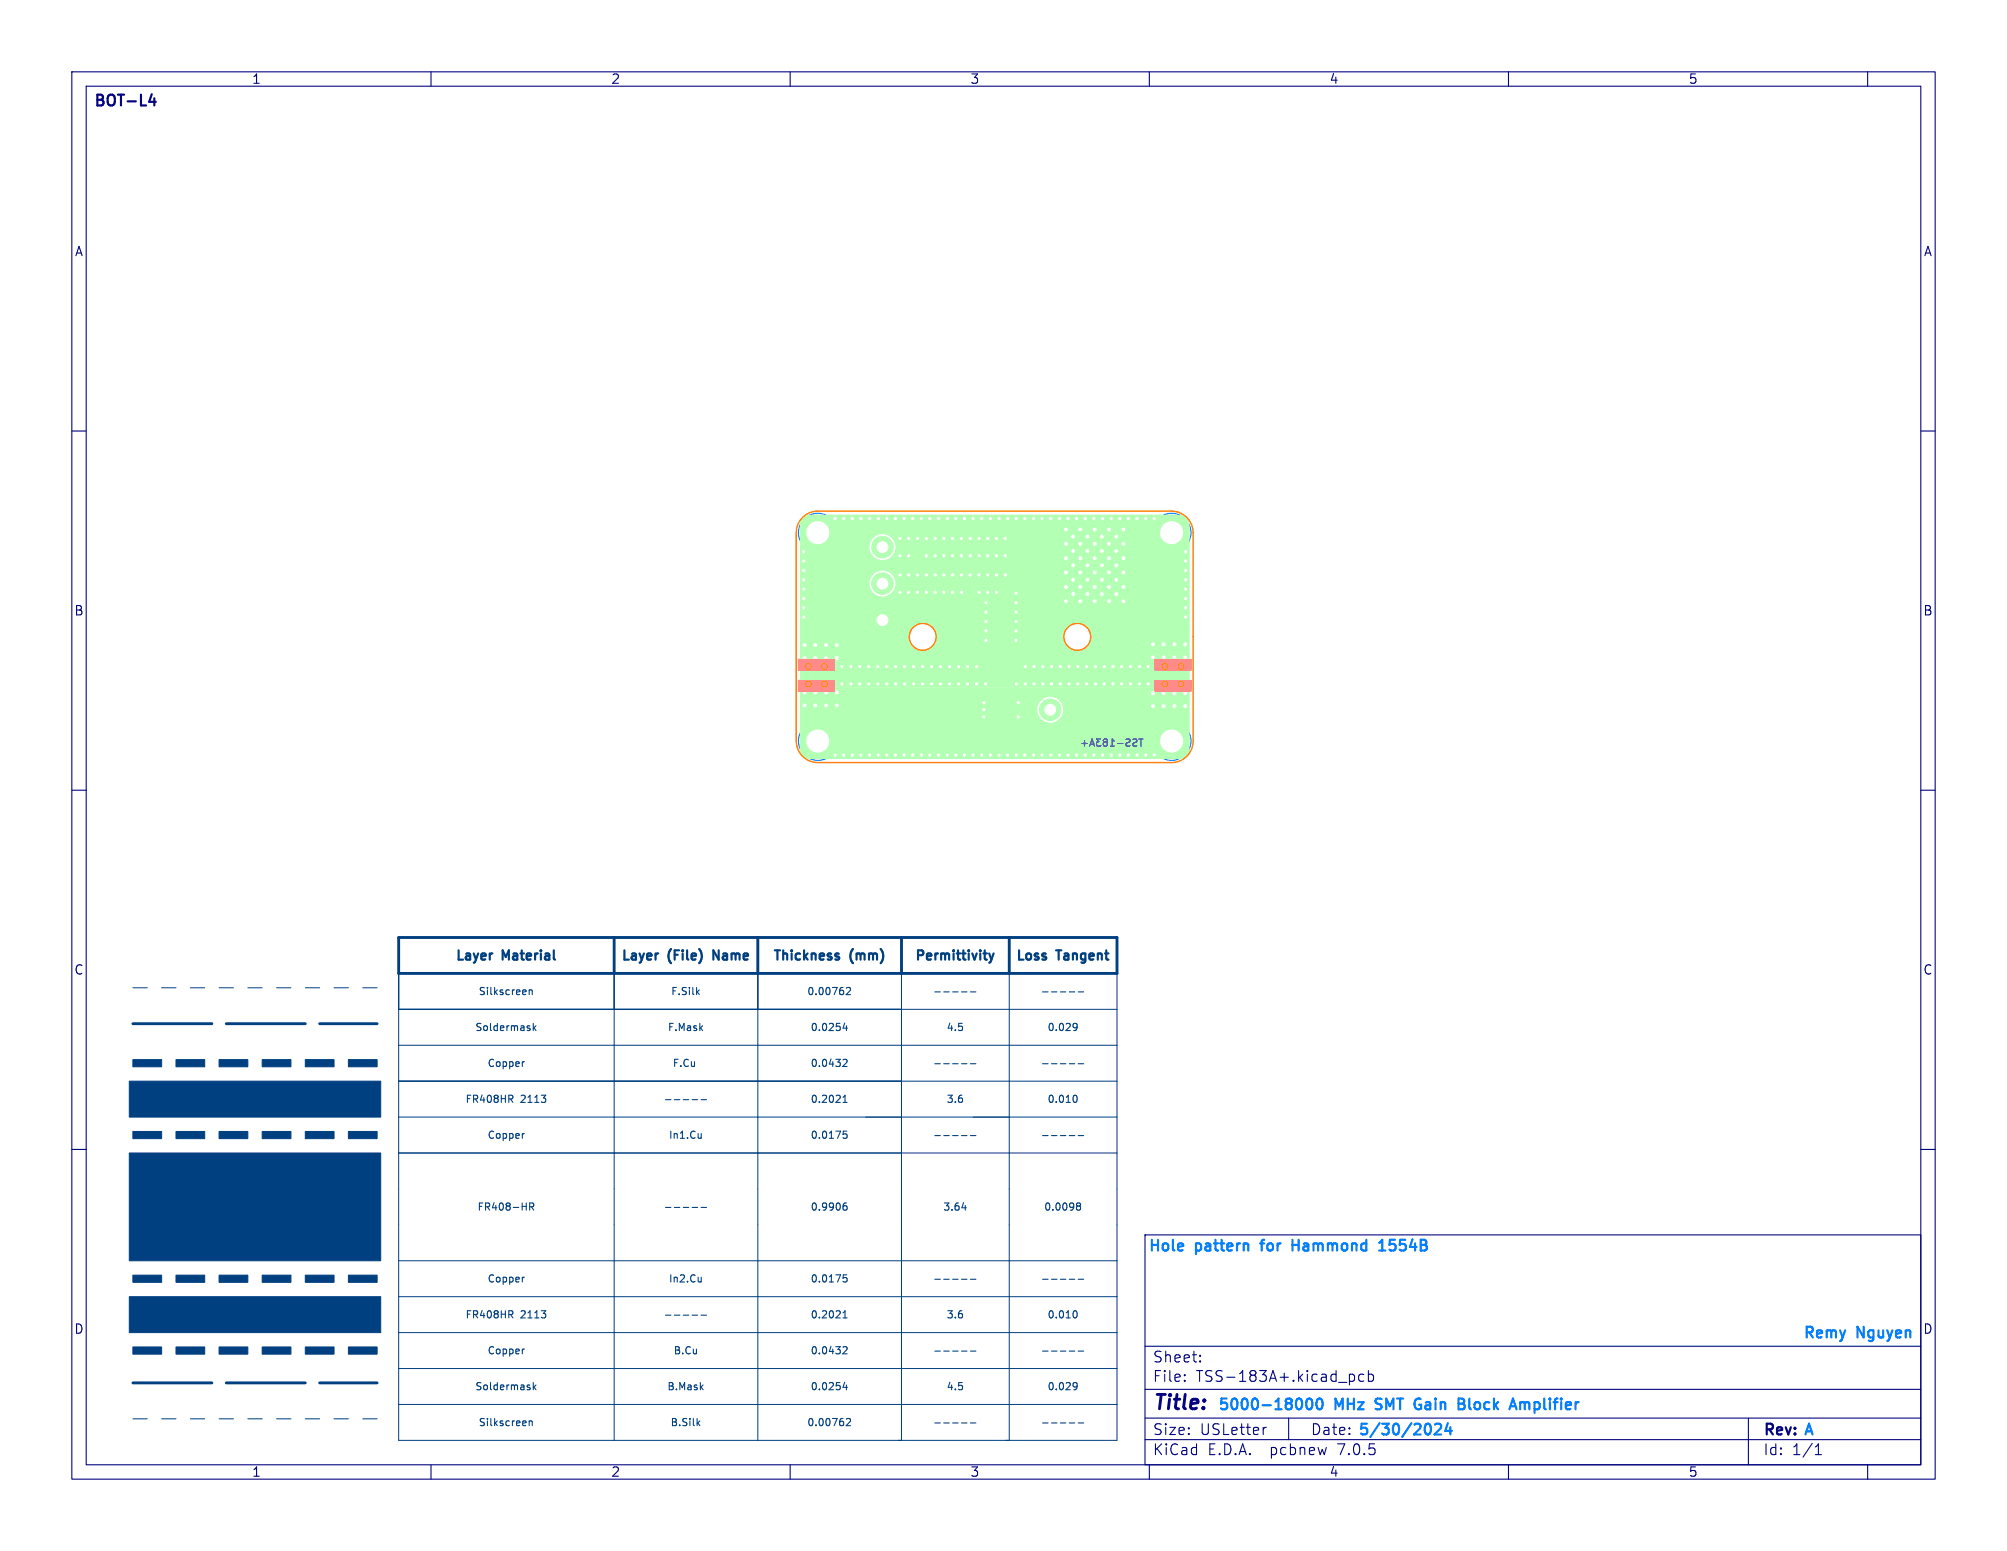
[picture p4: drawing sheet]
<svg xmlns="http://www.w3.org/2000/svg" width="279mm" height="216mm" viewBox="0 0 279 216" stroke-linecap="round" stroke-linejoin="round" font-family="sans-serif">
<g fill="none" stroke="#0080ff" stroke-width=".3">
<path d="M179.9 172.6v1.5M179.9 173.3h.9M192 174.1h.9M192 173l.4-.4v1.5M182.1 194.7a.36 .36 0 0 1 .5 .3 .77 .77 0 0 1-.4 1.2 1 1 0 0 1-.1-1.5zM183.5 194.7a.36 .36 0 0 1 .6 .3 .77 .77 0 0 1-.5 1.2 1 1 0 0 1-.1-1.5zM197 195.8l.2 .3M197.2 194.7l-.2 .3M198.8 198.2a.94 .94 0 0 1 0 1.5M199.8 198.3l.2-.1h.5a.41 .41 0 0 1 .1 .6l-.9 .9h.9M201.6 198.1l-.4 1.1h.9M201.9 198.7v1"/>
<path d="M203.1 195.4h.5M203.6 195.4l.2 .1M203.8 194.8l-.2-.1h-.5v1.5l.7-.1M203.8 195.2l-.2 .2M210.3 195.7h.7M210.6 194.7l.5 1.5"/>
</g>
<g fill="none" stroke="#0080ff" stroke-width=".15">
<circle cx="113.8" cy="74.1" r="2.7"/>
<circle cx="163.1" cy="74.1" r="2.7"/>
<circle cx="113.8" cy="103.1" r="2.7"/>
<circle cx="163.1" cy="103.1" r="2.7"/>
</g>
<g fill="#b3ffb3" stroke="#b3ffb3" stroke-width=".14">
<path d="M160.7 94.7h5.1v1.5h-5.1z"/>
<path d="M160.7 91.8h5.1v1.5h-5.1z"/>
<path d="M111.1 94.7h5.1v1.5h-5.1z"/>
<path d="M111.1 91.8h5.1v1.5h-5.1z"/>
<circle cx="122.8" cy="86.3" r="1.5"/>
<circle cx="122.8" cy="81.2" r="1.5"/>
<circle cx="122.8" cy="76.2" r="1.5"/>
<circle cx="146.2" cy="98.8" r="1.5"/>
<circle cx="141.8" cy="99.8" r=".3"/>
<circle cx="141.8" cy="97.8" r=".3"/>
<circle cx="137" cy="98.8" r=".3"/>
<circle cx="137" cy="97.8" r=".3"/>
<circle cx="137" cy="99.8" r=".3"/>
<circle cx="137.3" cy="83.9" r=".3"/>
<circle cx="137.3" cy="85.2" r=".3"/>
<circle cx="137.3" cy="86.5" r=".3"/>
<circle cx="137.3" cy="87.8" r=".3"/>
<circle cx="137.3" cy="89.1" r=".3"/>
<circle cx="141.5" cy="89.1" r=".3"/>
<circle cx="141.5" cy="87.8" r=".3"/>
<circle cx="141.5" cy="86.5" r=".3"/>
<circle cx="141.5" cy="85.2" r=".3"/>
<circle cx="141.5" cy="83.9" r=".3"/>
<circle cx="141.5" cy="82.6" r=".3"/>
<circle cx="137.9" cy="105.1" r=".3"/>
<circle cx="130.7" cy="105.1" r=".3"/>
<circle cx="160.5" cy="89.7" r=".4"/>
<circle cx="163.5" cy="89.7" r=".4"/>
<circle cx="128.4" cy="95.2" r=".3"/>
<circle cx="134.3" cy="72.2" r=".3"/>
<circle cx="131.4" cy="75" r=".3"/>
<circle cx="151.3" cy="92.8" r=".3"/>
<circle cx="124.7" cy="72.2" r=".3"/>
<circle cx="148.4" cy="77.7" r=".4"/>
<circle cx="150.4" cy="75.7" r=".4"/>
<circle cx="123.5" cy="72.2" r=".3"/>
<circle cx="154.7" cy="105.1" r=".3"/>
<circle cx="113.5" cy="89.8" r=".4"/>
<circle cx="126.5" cy="75" r=".3"/>
<circle cx="152.4" cy="77.7" r=".4"/>
<circle cx="115" cy="98.2" r=".4"/>
<circle cx="136.3" cy="80" r=".3"/>
<circle cx="154.4" cy="79.7" r=".4"/>
<circle cx="117.5" cy="72.2" r=".3"/>
<circle cx="143.9" cy="105.1" r=".3"/>
<circle cx="165" cy="85.9" r=".3"/>
<circle cx="158.6" cy="92.8" r=".3"/>
<circle cx="122.3" cy="72.2" r=".3"/>
<circle cx="136.3" cy="77.4" r=".3"/>
<circle cx="127.1" cy="105.1" r=".3"/>
<circle cx="138.7" cy="82.4" r=".3"/>
<circle cx="131.9" cy="105.1" r=".3"/>
<circle cx="116.5" cy="98.2" r=".4"/>
<circle cx="119.7" cy="92.8" r=".3"/>
<circle cx="162" cy="98.3" r=".4"/>
<circle cx="141.5" cy="95.2" r=".3"/>
<circle cx="148.4" cy="75.7" r=".4"/>
<circle cx="143.9" cy="72.2" r=".3"/>
<circle cx="133.4" cy="92.8" r=".3"/>
<circle cx="149.9" cy="72.2" r=".3"/>
<circle cx="115" cy="91.6" r=".4"/>
<circle cx="151.4" cy="82.7" r=".4"/>
<circle cx="117.2" cy="95.2" r=".3"/>
<circle cx="162" cy="89.7" r=".4"/>
<circle cx="112" cy="89.8" r=".4"/>
<circle cx="116.2" cy="72.2" r=".3"/>
<circle cx="124.7" cy="95.2" r=".3"/>
<circle cx="152.4" cy="73.7" r=".4"/>
<circle cx="148.7" cy="72.2" r=".3"/>
<circle cx="129" cy="75" r=".3"/>
<circle cx="138.7" cy="75" r=".3"/>
<circle cx="154.9" cy="95.2" r=".3"/>
<circle cx="129.5" cy="105.1" r=".3"/>
<circle cx="122.3" cy="105.1" r=".3"/>
<circle cx="137.2" cy="95.2" r=".3"/>
<circle cx="150.1" cy="92.8" r=".3"/>
<circle cx="147.6" cy="95.2" r=".3"/>
<circle cx="156.4" cy="73.7" r=".4"/>
<circle cx="132.2" cy="92.8" r=".3"/>
<circle cx="150.4" cy="81.7" r=".4"/>
<circle cx="126.5" cy="80" r=".3"/>
<circle cx="125.9" cy="72.2" r=".3"/>
<circle cx="152.3" cy="72.2" r=".3"/>
<circle cx="131.4" cy="82.4" r=".3"/>
<circle cx="157.1" cy="72.2" r=".3"/>
<circle cx="127.7" cy="75" r=".3"/>
<circle cx="115" cy="96.4" r=".4"/>
<circle cx="139.1" cy="72.2" r=".3"/>
<circle cx="151.3" cy="95.2" r=".3"/>
<circle cx="135.1" cy="75" r=".3"/>
<circle cx="153.5" cy="72.2" r=".3"/>
<circle cx="153.4" cy="80.7" r=".4"/>
<circle cx="131.4" cy="77.4" r=".3"/>
<circle cx="122.2" cy="95.2" r=".3"/>
<circle cx="125.3" cy="82.4" r=".3"/>
<circle cx="149.9" cy="105.1" r=".3"/>
<circle cx="135.5" cy="105.1" r=".3"/>
<circle cx="165" cy="96.5" r=".4"/>
<circle cx="156.4" cy="81.7" r=".4"/>
<circle cx="130.2" cy="77.4" r=".3"/>
<circle cx="165.1" cy="79.4" r=".3"/>
<circle cx="153.4" cy="82.7" r=".4"/>
<circle cx="153.4" cy="78.7" r=".4"/>
<circle cx="121.1" cy="105.1" r=".3"/>
<circle cx="147.6" cy="92.8" r=".3"/>
<circle cx="133.1" cy="72.2" r=".3"/>
<circle cx="155.4" cy="78.7" r=".4"/>
<circle cx="134.7" cy="92.8" r=".3"/>
<circle cx="111.9" cy="80.7" r=".3"/>
<circle cx="129" cy="82.4" r=".3"/>
<circle cx="125.3" cy="77.4" r=".3"/>
<circle cx="116.5" cy="91.6" r=".4"/>
<circle cx="139.1" cy="105.1" r=".3"/>
<circle cx="138.7" cy="80" r=".3"/>
<circle cx="135.1" cy="80" r=".3"/>
<circle cx="154.4" cy="77.7" r=".4"/>
<circle cx="148.4" cy="83.7" r=".4"/>
<circle cx="132.6" cy="82.4" r=".3"/>
<circle cx="163.5" cy="96.5" r=".4"/>
<circle cx="137.5" cy="80" r=".3"/>
<circle cx="148.4" cy="79.7" r=".4"/>
<circle cx="126.5" cy="82.4" r=".3"/>
<circle cx="153.4" cy="74.7" r=".4"/>
<circle cx="130.7" cy="72.2" r=".3"/>
<circle cx="130.9" cy="95.2" r=".3"/>
<circle cx="154.4" cy="81.7" r=".4"/>
<circle cx="163.5" cy="98.3" r=".4"/>
<circle cx="112" cy="96.4" r=".4"/>
<circle cx="156.4" cy="83.7" r=".4"/>
<circle cx="122.2" cy="92.8" r=".3"/>
<circle cx="146.3" cy="72.2" r=".3"/>
<circle cx="162" cy="96.5" r=".4"/>
<circle cx="155.9" cy="72.2" r=".3"/>
<circle cx="132.6" cy="75" r=".3"/>
<circle cx="126.5" cy="77.4" r=".3"/>
<circle cx="131.9" cy="72.2" r=".3"/>
<circle cx="160.5" cy="98.3" r=".4"/>
<circle cx="134.7" cy="95.2" r=".3"/>
<circle cx="151.4" cy="74.7" r=".4"/>
<circle cx="136.3" cy="82.4" r=".3"/>
<circle cx="152.4" cy="79.7" r=".4"/>
<circle cx="145.1" cy="72.2" r=".3"/>
<circle cx="153.5" cy="105.1" r=".3"/>
<circle cx="125.3" cy="80" r=".3"/>
<circle cx="113.5" cy="96.4" r=".4"/>
<circle cx="111.9" cy="83.3" r=".3"/>
<circle cx="116.3" cy="105.1" r=".3"/>
<circle cx="120.9" cy="92.8" r=".3"/>
<circle cx="151.1" cy="105.1" r=".3"/>
<circle cx="133.1" cy="105.1" r=".3"/>
<circle cx="130.2" cy="75" r=".3"/>
<circle cx="142.7" cy="72.2" r=".3"/>
<circle cx="118.7" cy="72.2" r=".3"/>
<circle cx="151.4" cy="76.7" r=".4"/>
<circle cx="142.7" cy="105.1" r=".3"/>
<circle cx="133.4" cy="95.2" r=".3"/>
<circle cx="129.7" cy="95.2" r=".3"/>
<circle cx="149.4" cy="76.7" r=".4"/>
<circle cx="165.1" cy="80.7" r=".3"/>
<circle cx="132.6" cy="77.4" r=".3"/>
<circle cx="145.2" cy="95.2" r=".3"/>
<circle cx="158.3" cy="72.2" r=".3"/>
<circle cx="154.4" cy="73.7" r=".4"/>
<circle cx="132.2" cy="95.2" r=".3"/>
<circle cx="125.9" cy="105.1" r=".3"/>
<circle cx="150.4" cy="83.7" r=".4"/>
<circle cx="141.5" cy="72.2" r=".3"/>
<circle cx="151.4" cy="80.7" r=".4"/>
<circle cx="142.7" cy="95.2" r=".3"/>
<circle cx="160.5" cy="91.5" r=".4"/>
<circle cx="155.4" cy="74.7" r=".4"/>
<circle cx="160.7" cy="72.2" r=".3"/>
<circle cx="123.5" cy="105.1" r=".3"/>
<circle cx="145.1" cy="105.1" r=".3"/>
<circle cx="148.4" cy="81.7" r=".4"/>
<circle cx="147.5" cy="72.2" r=".3"/>
<circle cx="156.2" cy="95.2" r=".3"/>
<circle cx="125.3" cy="75" r=".3"/>
<circle cx="145.2" cy="92.8" r=".3"/>
<circle cx="148.8" cy="95.2" r=".3"/>
<circle cx="142.7" cy="92.8" r=".3"/>
<circle cx="154.4" cy="83.7" r=".4"/>
<circle cx="111.9" cy="85.9" r=".3"/>
<circle cx="130.9" cy="92.8" r=".3"/>
<circle cx="112" cy="98.2" r=".4"/>
<circle cx="125.9" cy="95.2" r=".3"/>
<circle cx="138.7" cy="77.4" r=".3"/>
<circle cx="127.2" cy="95.2" r=".3"/>
<circle cx="146.3" cy="105.1" r=".3"/>
<circle cx="120.9" cy="95.2" r=".3"/>
<circle cx="155.9" cy="105.1" r=".3"/>
<circle cx="165" cy="76.8" r=".3"/>
<circle cx="154.9" cy="92.8" r=".3"/>
<circle cx="151.4" cy="78.7" r=".4"/>
<circle cx="137.9" cy="72.2" r=".3"/>
<circle cx="139.9" cy="80" r=".3"/>
<circle cx="155.4" cy="80.7" r=".4"/>
<circle cx="151.1" cy="72.2" r=".3"/>
<circle cx="132.6" cy="80" r=".3"/>
<circle cx="119.9" cy="105.1" r=".3"/>
<circle cx="135.9" cy="95.2" r=".3"/>
<circle cx="165" cy="91.5" r=".4"/>
<circle cx="152.5" cy="95.2" r=".3"/>
<circle cx="165" cy="89.7" r=".4"/>
<circle cx="148.7" cy="105.1" r=".3"/>
<circle cx="158.6" cy="95.2" r=".3"/>
<circle cx="153.7" cy="95.2" r=".3"/>
<circle cx="149.4" cy="82.7" r=".4"/>
<circle cx="165" cy="98.3" r=".4"/>
<circle cx="137.5" cy="77.4" r=".3"/>
<circle cx="133.8" cy="75" r=".3"/>
<circle cx="113.5" cy="91.6" r=".4"/>
<circle cx="111.9" cy="82" r=".3"/>
<circle cx="135.1" cy="77.4" r=".3"/>
<circle cx="127.7" cy="82.4" r=".3"/>
<circle cx="117.5" cy="105.1" r=".3"/>
<circle cx="159.8" cy="92.8" r=".3"/>
<circle cx="124.7" cy="105.1" r=".3"/>
<circle cx="133.8" cy="82.4" r=".3"/>
<circle cx="157.4" cy="92.8" r=".3"/>
<circle cx="152.3" cy="105.1" r=".3"/>
<circle cx="135.5" cy="72.2" r=".3"/>
<circle cx="115" cy="89.8" r=".4"/>
<circle cx="154.4" cy="75.7" r=".4"/>
<circle cx="140.3" cy="72.2" r=".3"/>
<circle cx="143.9" cy="92.8" r=".3"/>
<circle cx="125.9" cy="92.8" r=".3"/>
<circle cx="152.5" cy="92.8" r=".3"/>
<circle cx="152.4" cy="81.7" r=".4"/>
<circle cx="127.7" cy="80" r=".3"/>
<circle cx="155.4" cy="76.7" r=".4"/>
<circle cx="143.9" cy="95.2" r=".3"/>
<circle cx="160.7" cy="105.1" r=".3"/>
<circle cx="128.3" cy="105.1" r=".3"/>
<circle cx="111.9" cy="84.6" r=".3"/>
<circle cx="165" cy="84.6" r=".3"/>
<circle cx="112" cy="91.6" r=".4"/>
<circle cx="123.4" cy="95.2" r=".3"/>
<circle cx="127.1" cy="72.2" r=".3"/>
<circle cx="159.5" cy="105.1" r=".3"/>
<circle cx="165" cy="82" r=".3"/>
<circle cx="119.7" cy="95.2" r=".3"/>
<circle cx="156.4" cy="75.7" r=".4"/>
<circle cx="156.4" cy="77.7" r=".4"/>
<circle cx="163.5" cy="91.5" r=".4"/>
<circle cx="160.5" cy="96.5" r=".4"/>
<circle cx="123.4" cy="92.8" r=".3"/>
<circle cx="154.7" cy="72.2" r=".3"/>
<circle cx="148.8" cy="92.8" r=".3"/>
<circle cx="118.7" cy="105.1" r=".3"/>
<circle cx="150.4" cy="79.7" r=".4"/>
<circle cx="128.4" cy="92.8" r=".3"/>
<circle cx="146.4" cy="95.2" r=".3"/>
<circle cx="131.4" cy="80" r=".3"/>
<circle cx="111.9" cy="78.1" r=".3"/>
<circle cx="165" cy="78.1" r=".3"/>
<circle cx="133.8" cy="77.4" r=".3"/>
<circle cx="136.7" cy="72.2" r=".3"/>
<circle cx="141.5" cy="105.1" r=".3"/>
<circle cx="121.1" cy="72.2" r=".3"/>
<circle cx="155.4" cy="82.7" r=".4"/>
<circle cx="130.2" cy="82.4" r=".3"/>
<circle cx="153.7" cy="92.8" r=".3"/>
<circle cx="150.4" cy="77.7" r=".4"/>
<circle cx="135.9" cy="92.8" r=".3"/>
<circle cx="150.4" cy="73.7" r=".4"/>
<circle cx="156.4" cy="79.7" r=".4"/>
<circle cx="153.4" cy="76.7" r=".4"/>
<circle cx="133.8" cy="80" r=".3"/>
<circle cx="127.2" cy="92.8" r=".3"/>
<circle cx="139.9" cy="77.4" r=".3"/>
<circle cx="129.5" cy="72.2" r=".3"/>
<circle cx="146.4" cy="92.8" r=".3"/>
<circle cx="118.4" cy="95.2" r=".3"/>
<circle cx="147.5" cy="105.1" r=".3"/>
<circle cx="111.9" cy="79.4" r=".3"/>
<circle cx="149.4" cy="80.7" r=".4"/>
<circle cx="117.2" cy="92.8" r=".3"/>
<circle cx="119.9" cy="72.2" r=".3"/>
<circle cx="152.4" cy="83.7" r=".4"/>
<circle cx="113.5" cy="98.2" r=".4"/>
<circle cx="150.1" cy="95.2" r=".3"/>
<circle cx="137.5" cy="75" r=".3"/>
<circle cx="149.4" cy="78.7" r=".4"/>
<circle cx="165" cy="83.3" r=".3"/>
<circle cx="148.4" cy="73.7" r=".4"/>
<circle cx="149.4" cy="74.7" r=".4"/>
<circle cx="129" cy="77.4" r=".3"/>
<circle cx="152.4" cy="75.7" r=".4"/>
<circle cx="139.9" cy="75" r=".3"/>
<circle cx="129.7" cy="92.8" r=".3"/>
<circle cx="140.3" cy="105.1" r=".3"/>
<circle cx="137.5" cy="82.4" r=".3"/>
<circle cx="129" cy="80" r=".3"/>
<circle cx="134.3" cy="105.1" r=".3"/>
<circle cx="136.3" cy="75" r=".3"/>
<circle cx="156.2" cy="92.8" r=".3"/>
<circle cx="157.1" cy="105.1" r=".3"/>
<circle cx="162" cy="91.5" r=".4"/>
<circle cx="124.7" cy="92.8" r=".3"/>
<circle cx="159.5" cy="72.2" r=".3"/>
<circle cx="157.4" cy="95.2" r=".3"/>
<circle cx="130.2" cy="80" r=".3"/>
<circle cx="111.9" cy="76.8" r=".3"/>
<circle cx="118.4" cy="92.8" r=".3"/>
<circle cx="116.5" cy="96.4" r=".4"/>
<circle cx="116.5" cy="89.8" r=".4"/>
<circle cx="128.3" cy="72.2" r=".3"/>
<circle cx="158.3" cy="105.1" r=".3"/>
<circle cx="159.8" cy="95.2" r=".3"/>
<circle cx="136.7" cy="105.1" r=".3"/>
</g>
<g fill="#b3ffb3">
<path d="M111.4 92h54.2v3.7h-54.2v-.5h.7l.2 .4h.2l.4-.1 .1-.3h1.4l.1 .4h.3l.3-.1 .1-.3h46.6l.1 .4h.3l.3-.1 .1-.3h1.4l.2 .4h.2l.3-.1 .1-.3-.1-.2-.3-.2-.2 .1-.2 .3h-1.4l-.2-.3-.2-.1-.3 .1-.1 .3h-46.6l-.2-.3-.2-.1-.3 .1-.1 .3h-1.4l-.2-.3-.3-.1-.2 .1-.2 .3h-.7v-2.4h.7l.2 .3 .2 .1 .4-.2 .1-.2h1.4l.1 .3 .3 .1 .3-.2 .1-.2h46.6l.1 .3 .3 .1 .3-.2 .1-.2h1.4l.2 .3 .2 .1 .3-.2 .1-.2-.1-.3-.3-.1h-.2l-.2 .4h-1.4l-.2-.4h-.2h-.3l-.1 .4h-46.6l-.2-.4h-.2h-.3l-.1 .4h-1.4l-.2-.4h-.3h-.2l-.2 .4h-.7z"/>
<path d="M111.7 72l.4-.3h.3h52.2l.6 .3 .3 .4 .1 .3v19.3h-54.2v3.7h54.2v9l-.2 .3-.6 .6-52.4 .1-.3-.1-.4-.3-.3-.6v-1.6h.8a1.61 1.61 0 0 0 1.7 1.7 1.61 1.61 0 0 0 1.6-1.7h46v.3a1.61 1.61 0 0 0 2.5 1 1.61 1.61 0 0 0-.2-2.7 1.61 1.61 0 0 0-2.3 1.4h-46l-.1-.2a1.61 1.61 0 0 0-1.7-1.3 1.61 1.61 0 0 0-1.5 1.5h-.8v-4.3h33v.3a1.81 1.81 0 0 0 2.9 1.2 1.81 1.81 0 0 0-.3-3.1 1.81 1.81 0 0 0-2.6 1.6h-33v-10.2h15.2v.6l.3 .5a1.88 1.88 0 0 0 3 .2l.3-.7 .1-.6h17.8l.1 .6 .2 .5a1.88 1.88 0 0 0 3.3-.3l.1-.4v-.6l-.2-.8a1.88 1.88 0 0 0-3.3 .2l-.2 .8h-17.8l-.1-.7-.4-.5a1.88 1.88 0 0 0-3 .4l-.2 .8h-15.2v-7.4h9.6l.1 .3a1.81 1.81 0 0 0 2.8 1.2 1.81 1.81 0 0 0-.2-3.1 1.81 1.81 0 0 0-2.7 1.6h-9.6v-5h9.6l.1 .2a1.81 1.81 0 0 0 2.8 1.2 1.81 1.81 0 0 0-.2-3 1.81 1.81 0 0 0-2.7 1.6h-9.6v-2.1h.8l.1 .3a1.61 1.61 0 0 0 1.7 1.3 1.61 1.61 0 0 0 1.5-1.6h46v.3a1.61 1.61 0 0 0 2.5 1 1.61 1.61 0 0 0-.2-2.7 1.61 1.61 0 0 0-2.3 1.4h-46l-.1-.2a1.61 1.61 0 0 0-1.7-1.3 1.61 1.61 0 0 0-1.5 1.5h-.8v-1.6z"/>
</g>
<g fill="#fff" stroke="#fff" stroke-width=".14">
<circle cx="141.8" cy="99.8" r=".15"/>
<circle cx="141.8" cy="97.8" r=".15"/>
<circle cx="137" cy="98.8" r=".15"/>
<circle cx="137" cy="97.8" r=".15"/>
<circle cx="137" cy="99.8" r=".15"/>
<circle cx="137.3" cy="83.9" r=".15"/>
<circle cx="137.3" cy="85.2" r=".15"/>
<circle cx="137.3" cy="86.5" r=".15"/>
<circle cx="137.3" cy="87.8" r=".15"/>
<circle cx="137.3" cy="89.1" r=".15"/>
<circle cx="141.5" cy="89.1" r=".15"/>
<circle cx="141.5" cy="87.8" r=".15"/>
<circle cx="141.5" cy="86.5" r=".15"/>
<circle cx="141.5" cy="85.2" r=".15"/>
<circle cx="141.5" cy="83.9" r=".15"/>
<circle cx="141.5" cy="82.6" r=".15"/>
<circle cx="137.9" cy="105.1" r=".15"/>
<circle cx="130.7" cy="105.1" r=".15"/>
<circle cx="160.5" cy="89.7" r=".2"/>
<circle cx="163.5" cy="89.7" r=".2"/>
<circle cx="128.4" cy="95.2" r=".15"/>
<circle cx="134.3" cy="72.2" r=".15"/>
<circle cx="131.4" cy="75" r=".15"/>
<circle cx="151.3" cy="92.8" r=".15"/>
<circle cx="124.7" cy="72.2" r=".15"/>
<circle cx="148.4" cy="77.7" r=".2"/>
<circle cx="150.4" cy="75.7" r=".2"/>
<circle cx="123.5" cy="72.2" r=".15"/>
<circle cx="154.7" cy="105.1" r=".15"/>
<circle cx="113.5" cy="89.8" r=".2"/>
<circle cx="126.5" cy="75" r=".15"/>
<circle cx="152.4" cy="77.7" r=".2"/>
<circle cx="115" cy="98.2" r=".2"/>
<circle cx="136.3" cy="80" r=".15"/>
<circle cx="154.4" cy="79.7" r=".2"/>
<circle cx="117.5" cy="72.2" r=".15"/>
<circle cx="143.9" cy="105.1" r=".15"/>
<circle cx="165.1" cy="85.9" r=".15"/>
<circle cx="158.6" cy="92.8" r=".15"/>
<circle cx="122.3" cy="72.2" r=".15"/>
<circle cx="136.3" cy="77.4" r=".15"/>
<circle cx="127.1" cy="105.1" r=".15"/>
<circle cx="138.7" cy="82.4" r=".15"/>
<circle cx="131.9" cy="105.1" r=".15"/>
<circle cx="116.5" cy="98.2" r=".2"/>
<circle cx="119.7" cy="92.8" r=".15"/>
<circle cx="162" cy="98.3" r=".2"/>
<circle cx="141.5" cy="95.2" r=".15"/>
<circle cx="148.4" cy="75.7" r=".2"/>
<circle cx="143.9" cy="72.2" r=".15"/>
<circle cx="133.4" cy="92.8" r=".15"/>
<circle cx="149.9" cy="72.2" r=".15"/>
<circle cx="115" cy="91.6" r=".2"/>
<circle cx="151.4" cy="82.7" r=".2"/>
<circle cx="117.2" cy="95.2" r=".15"/>
<circle cx="162" cy="89.7" r=".2"/>
<circle cx="112" cy="89.8" r=".2"/>
<circle cx="116.3" cy="72.2" r=".15"/>
<circle cx="124.7" cy="95.2" r=".15"/>
<circle cx="152.4" cy="73.7" r=".2"/>
<circle cx="148.7" cy="72.2" r=".15"/>
<circle cx="129" cy="75" r=".15"/>
<circle cx="138.7" cy="75" r=".15"/>
<circle cx="154.9" cy="95.2" r=".15"/>
<circle cx="129.5" cy="105.1" r=".15"/>
<circle cx="122.3" cy="105.1" r=".15"/>
<circle cx="137.2" cy="95.2" r=".15"/>
<circle cx="150.1" cy="92.8" r=".15"/>
<circle cx="147.6" cy="95.2" r=".15"/>
<circle cx="156.4" cy="73.7" r=".2"/>
<circle cx="132.2" cy="92.8" r=".15"/>
<circle cx="150.4" cy="81.7" r=".2"/>
<circle cx="126.5" cy="80" r=".15"/>
<circle cx="125.9" cy="72.2" r=".15"/>
<circle cx="152.3" cy="72.2" r=".15"/>
<circle cx="131.4" cy="82.4" r=".15"/>
<circle cx="157.1" cy="72.2" r=".15"/>
<circle cx="127.7" cy="75" r=".15"/>
<circle cx="115" cy="96.4" r=".2"/>
<circle cx="139.1" cy="72.2" r=".15"/>
<circle cx="151.3" cy="95.2" r=".15"/>
<circle cx="135.1" cy="75" r=".15"/>
<circle cx="153.5" cy="72.2" r=".15"/>
<circle cx="153.4" cy="80.7" r=".2"/>
<circle cx="131.4" cy="77.4" r=".15"/>
<circle cx="122.2" cy="95.2" r=".15"/>
<circle cx="125.3" cy="82.4" r=".15"/>
<circle cx="149.9" cy="105.1" r=".15"/>
<circle cx="135.5" cy="105.1" r=".15"/>
<circle cx="165" cy="96.5" r=".2"/>
<circle cx="156.4" cy="81.7" r=".2"/>
<circle cx="130.2" cy="77.4" r=".15"/>
<circle cx="165.1" cy="79.4" r=".15"/>
<circle cx="153.4" cy="82.7" r=".2"/>
<circle cx="153.4" cy="78.7" r=".2"/>
<circle cx="121.1" cy="105.1" r=".15"/>
<circle cx="147.6" cy="92.8" r=".15"/>
<circle cx="133.1" cy="72.2" r=".15"/>
<circle cx="155.4" cy="78.7" r=".2"/>
<circle cx="134.7" cy="92.8" r=".15"/>
<circle cx="111.9" cy="80.7" r=".15"/>
<circle cx="129" cy="82.4" r=".15"/>
<circle cx="125.3" cy="77.4" r=".15"/>
<circle cx="116.5" cy="91.6" r=".2"/>
<circle cx="139.1" cy="105.1" r=".15"/>
<circle cx="138.7" cy="80" r=".15"/>
<circle cx="135.1" cy="80" r=".15"/>
<circle cx="154.4" cy="77.7" r=".2"/>
<circle cx="148.4" cy="83.7" r=".2"/>
<circle cx="132.6" cy="82.4" r=".15"/>
<circle cx="163.5" cy="96.5" r=".2"/>
<circle cx="137.5" cy="80" r=".15"/>
<circle cx="148.4" cy="79.7" r=".2"/>
<circle cx="126.5" cy="82.4" r=".15"/>
<circle cx="153.4" cy="74.7" r=".2"/>
<circle cx="130.7" cy="72.2" r=".15"/>
<circle cx="130.9" cy="95.2" r=".15"/>
<circle cx="154.4" cy="81.7" r=".2"/>
<circle cx="163.5" cy="98.3" r=".2"/>
<circle cx="112" cy="96.4" r=".2"/>
<circle cx="156.4" cy="83.7" r=".2"/>
<circle cx="122.2" cy="92.8" r=".15"/>
<circle cx="146.3" cy="72.2" r=".15"/>
<circle cx="162" cy="96.5" r=".2"/>
<circle cx="155.9" cy="72.2" r=".15"/>
<circle cx="132.6" cy="75" r=".15"/>
<circle cx="126.5" cy="77.4" r=".15"/>
<circle cx="131.9" cy="72.2" r=".15"/>
<circle cx="160.5" cy="98.3" r=".2"/>
<circle cx="134.7" cy="95.2" r=".15"/>
<circle cx="151.4" cy="74.7" r=".2"/>
<circle cx="136.3" cy="82.4" r=".15"/>
<circle cx="152.4" cy="79.7" r=".2"/>
<circle cx="145.1" cy="72.2" r=".15"/>
<circle cx="153.5" cy="105.1" r=".15"/>
<circle cx="125.3" cy="80" r=".15"/>
<circle cx="113.5" cy="96.4" r=".2"/>
<circle cx="111.9" cy="83.3" r=".15"/>
<circle cx="116.3" cy="105.1" r=".15"/>
<circle cx="120.9" cy="92.8" r=".15"/>
<circle cx="151.1" cy="105.1" r=".15"/>
<circle cx="133.1" cy="105.1" r=".15"/>
<circle cx="130.2" cy="75" r=".15"/>
<circle cx="142.7" cy="72.2" r=".15"/>
<circle cx="118.7" cy="72.2" r=".15"/>
<circle cx="151.4" cy="76.7" r=".2"/>
<circle cx="142.7" cy="105.1" r=".15"/>
<circle cx="133.4" cy="95.2" r=".15"/>
<circle cx="129.7" cy="95.2" r=".15"/>
<circle cx="149.4" cy="76.7" r=".2"/>
<circle cx="165.1" cy="80.7" r=".15"/>
<circle cx="132.6" cy="77.4" r=".15"/>
<circle cx="145.2" cy="95.2" r=".15"/>
<circle cx="158.3" cy="72.2" r=".15"/>
<circle cx="154.4" cy="73.7" r=".2"/>
<circle cx="132.2" cy="95.2" r=".15"/>
<circle cx="125.9" cy="105.1" r=".15"/>
<circle cx="150.4" cy="83.7" r=".2"/>
<circle cx="141.5" cy="72.2" r=".15"/>
<circle cx="151.4" cy="80.7" r=".2"/>
<circle cx="142.7" cy="95.2" r=".15"/>
<circle cx="160.5" cy="91.5" r=".2"/>
<circle cx="155.4" cy="74.7" r=".2"/>
<circle cx="160.7" cy="72.2" r=".15"/>
<circle cx="123.5" cy="105.1" r=".15"/>
<circle cx="145.1" cy="105.1" r=".15"/>
<circle cx="148.4" cy="81.7" r=".2"/>
<circle cx="147.5" cy="72.2" r=".15"/>
<circle cx="156.2" cy="95.2" r=".15"/>
<circle cx="125.3" cy="75" r=".15"/>
<circle cx="145.2" cy="92.8" r=".15"/>
<circle cx="148.8" cy="95.2" r=".15"/>
<circle cx="142.7" cy="92.8" r=".15"/>
<circle cx="154.4" cy="83.7" r=".2"/>
<circle cx="111.9" cy="85.9" r=".15"/>
<circle cx="130.9" cy="92.8" r=".15"/>
<circle cx="112" cy="98.2" r=".2"/>
<circle cx="125.9" cy="95.2" r=".15"/>
<circle cx="138.7" cy="77.4" r=".15"/>
<circle cx="127.2" cy="95.2" r=".15"/>
<circle cx="146.3" cy="105.1" r=".15"/>
<circle cx="120.9" cy="95.2" r=".15"/>
<circle cx="155.9" cy="105.1" r=".15"/>
<circle cx="165.1" cy="76.8" r=".15"/>
<circle cx="154.9" cy="92.8" r=".15"/>
<circle cx="151.4" cy="78.7" r=".2"/>
<circle cx="137.9" cy="72.2" r=".15"/>
<circle cx="140" cy="80" r=".15"/>
<circle cx="155.4" cy="80.7" r=".2"/>
<circle cx="151.1" cy="72.2" r=".15"/>
<circle cx="132.6" cy="80" r=".15"/>
<circle cx="119.9" cy="105.1" r=".15"/>
<circle cx="135.9" cy="95.2" r=".15"/>
<circle cx="165" cy="91.5" r=".2"/>
<circle cx="152.5" cy="95.2" r=".15"/>
<circle cx="165" cy="89.7" r=".2"/>
<circle cx="148.7" cy="105.1" r=".15"/>
<circle cx="158.6" cy="95.2" r=".15"/>
<circle cx="153.7" cy="95.2" r=".15"/>
<circle cx="149.4" cy="82.7" r=".2"/>
<circle cx="165" cy="98.3" r=".2"/>
<circle cx="137.5" cy="77.4" r=".15"/>
<circle cx="133.8" cy="75" r=".15"/>
<circle cx="113.5" cy="91.6" r=".2"/>
<circle cx="111.9" cy="82" r=".15"/>
<circle cx="135.1" cy="77.4" r=".15"/>
<circle cx="127.7" cy="82.4" r=".15"/>
<circle cx="117.5" cy="105.1" r=".15"/>
<circle cx="159.8" cy="92.8" r=".15"/>
<circle cx="124.7" cy="105.1" r=".15"/>
<circle cx="133.8" cy="82.4" r=".15"/>
<circle cx="157.4" cy="92.8" r=".15"/>
<circle cx="152.3" cy="105.1" r=".15"/>
<circle cx="135.5" cy="72.2" r=".15"/>
<circle cx="115" cy="89.8" r=".2"/>
<circle cx="154.4" cy="75.7" r=".2"/>
<circle cx="140.3" cy="72.2" r=".15"/>
<circle cx="143.9" cy="92.8" r=".15"/>
<circle cx="125.9" cy="92.8" r=".15"/>
<circle cx="152.5" cy="92.8" r=".15"/>
<circle cx="152.4" cy="81.7" r=".2"/>
<circle cx="127.7" cy="80" r=".15"/>
<circle cx="155.4" cy="76.7" r=".2"/>
<circle cx="143.9" cy="95.2" r=".15"/>
<circle cx="160.7" cy="105.1" r=".15"/>
<circle cx="128.3" cy="105.1" r=".15"/>
<circle cx="111.9" cy="84.6" r=".15"/>
<circle cx="165.1" cy="84.6" r=".15"/>
<circle cx="112" cy="91.6" r=".2"/>
<circle cx="123.4" cy="95.2" r=".15"/>
<circle cx="127.1" cy="72.2" r=".15"/>
<circle cx="159.5" cy="105.1" r=".15"/>
<circle cx="165.1" cy="82" r=".15"/>
<circle cx="119.7" cy="95.2" r=".15"/>
<circle cx="156.4" cy="75.7" r=".2"/>
<circle cx="156.4" cy="77.7" r=".2"/>
<circle cx="163.5" cy="91.5" r=".2"/>
<circle cx="160.5" cy="96.5" r=".2"/>
<circle cx="123.4" cy="92.8" r=".15"/>
<circle cx="154.7" cy="72.2" r=".15"/>
<circle cx="148.8" cy="92.8" r=".15"/>
<circle cx="118.7" cy="105.1" r=".15"/>
<circle cx="150.4" cy="79.7" r=".2"/>
<circle cx="128.4" cy="92.8" r=".15"/>
<circle cx="146.4" cy="95.2" r=".15"/>
<circle cx="131.4" cy="80" r=".15"/>
<circle cx="111.9" cy="78.1" r=".15"/>
<circle cx="165.1" cy="78.1" r=".15"/>
<circle cx="133.8" cy="77.4" r=".15"/>
<circle cx="136.7" cy="72.2" r=".15"/>
<circle cx="141.5" cy="105.1" r=".15"/>
<circle cx="121.1" cy="72.2" r=".15"/>
<circle cx="155.4" cy="82.7" r=".2"/>
<circle cx="130.2" cy="82.4" r=".15"/>
<circle cx="153.7" cy="92.8" r=".15"/>
<circle cx="150.4" cy="77.7" r=".2"/>
<circle cx="135.9" cy="92.8" r=".15"/>
<circle cx="150.4" cy="73.7" r=".2"/>
<circle cx="156.4" cy="79.7" r=".2"/>
<circle cx="153.4" cy="76.7" r=".2"/>
<circle cx="133.8" cy="80" r=".15"/>
<circle cx="127.2" cy="92.8" r=".15"/>
<circle cx="140" cy="77.4" r=".15"/>
<circle cx="129.5" cy="72.2" r=".15"/>
<circle cx="146.4" cy="92.8" r=".15"/>
<circle cx="118.4" cy="95.2" r=".15"/>
<circle cx="147.5" cy="105.1" r=".15"/>
<circle cx="111.9" cy="79.4" r=".15"/>
<circle cx="149.4" cy="80.7" r=".2"/>
<circle cx="117.2" cy="92.8" r=".15"/>
<circle cx="119.9" cy="72.2" r=".15"/>
<circle cx="152.4" cy="83.7" r=".2"/>
<circle cx="113.5" cy="98.2" r=".2"/>
<circle cx="150.1" cy="95.2" r=".15"/>
<circle cx="137.5" cy="75" r=".15"/>
<circle cx="149.4" cy="78.7" r=".2"/>
<circle cx="165.1" cy="83.3" r=".15"/>
<circle cx="148.4" cy="73.7" r=".2"/>
<circle cx="149.4" cy="74.7" r=".2"/>
<circle cx="129" cy="77.4" r=".15"/>
<circle cx="152.4" cy="75.7" r=".2"/>
<circle cx="140" cy="75" r=".15"/>
<circle cx="129.7" cy="92.8" r=".15"/>
<circle cx="140.3" cy="105.1" r=".15"/>
<circle cx="137.5" cy="82.4" r=".15"/>
<circle cx="129" cy="80" r=".15"/>
<circle cx="134.3" cy="105.1" r=".15"/>
<circle cx="136.3" cy="75" r=".15"/>
<circle cx="156.2" cy="92.8" r=".15"/>
<circle cx="157.1" cy="105.1" r=".15"/>
<circle cx="162" cy="91.5" r=".2"/>
<circle cx="124.7" cy="92.8" r=".15"/>
<circle cx="159.5" cy="72.2" r=".15"/>
<circle cx="157.4" cy="95.2" r=".15"/>
<circle cx="130.2" cy="80" r=".15"/>
<circle cx="111.9" cy="76.8" r=".15"/>
<circle cx="118.4" cy="92.8" r=".15"/>
<circle cx="116.5" cy="96.4" r=".2"/>
<circle cx="116.5" cy="89.8" r=".2"/>
<circle cx="128.3" cy="72.2" r=".15"/>
<circle cx="158.3" cy="105.1" r=".15"/>
<circle cx="159.8" cy="95.2" r=".15"/>
<circle cx="136.7" cy="105.1" r=".15"/>
<circle cx="122.8" cy="86.3" r=".75"/>
<circle cx="122.8" cy="81.2" r=".75"/>
<circle cx="163.1" cy="103.1" r="1.35"/>
<circle cx="122.8" cy="76.2" r=".75"/>
<circle cx="163.1" cy="74.1" r="1.35"/>
<circle cx="113.8" cy="74.1" r="1.35"/>
<circle cx="146.2" cy="98.8" r=".75"/>
<circle cx="113.8" cy="103.1" r="1.35"/>
</g>
<g fill="#ff8a8a" stroke="#ff8a8a" stroke-width=".14">
<path d="M160.7 94.7h5.1v1.5h-5.1z"/>
<path d="M160.7 91.8h5.1v1.5h-5.1z"/>
<path d="M111.1 94.7h5.1v1.5h-5.1z"/>
<path d="M111.1 91.8h5.1v1.5h-5.1z"/>
</g>
<g fill="none" stroke="#626262" stroke-width=".2">
<path d="M150.6 103.5h.8M151 103.1v.8M151.7 103.9l.3-1 .4 1M151.8 103.6h.5M153.3 102.9h-.7l.4 .3-.3 .1v.5l.1 .1 .5-.1M153.8 103.3l-.2-.2 .2-.2h.2l.2 .2-.2 .2M153.8 103.3l-.2 .2v.3l.2 .1 .3-.1 .1-.1v-.2l-.2-.2M153.8 103.3h.2M154.6 103.9h.5M155.1 103.2l-.3-.3v1M155.6 103.5h.7M156.7 102.9h.4l.2 .1v.2l-.5 .2-.1 .3 .2 .2 .4-.1"/>
<path d="M157.7 102.9h.4l.2 .2-.1 .2-.5 .2v.3l.2 .1 .4-.1M158.6 102.9h.5M158.8 102.9v1"/>
</g>
<g fill="none" stroke="#000080" stroke-width=".15">
<path d="M10 10h259.4v195.9h-259.4zM12 12h255.4v191.9h-255.4zM60 10v2M110 10v2M160 10v2M210 10v2M260 10v2M10 60h2M267.4 60h2M10 110h2M267.4 110h2M10 160h2"/>
<path d="M267.4 160h2M159.4 171.9h108v32h-108zM159.4 197.4h108M159.4 193.4h108M159.4 187.4h108M164.9 192.1l.1 .1-.1 .1M164.9 192.1v.1v.1M164.9 191.4v.1M164.9 192.1v.2M164.9 191.4h.1l-.1 .1M167.1 189.4v.1v.1M167.1 189.4l-.1 .1 .1 .1"/>
<path d="M167.1 188.7v.1M167.1 189.4v.2M167.1 188.7h-.1l.1 .1M176.3 198.7l-.4 .1M179.4 197.4v3M187.9 191.4l.4-.1 .3 .3v.4l-.2 .2-.1 .1-.4-.1M189.9 191.4l-.5-.1-.3 .3v.4l.2 .2 .1 .1 .5-.1M190.5 191.4l.4-.1 .3 .3v.4l-.1 .2-.2 .1-.4-.1M190.5 190.8v1.5M243.4 197.4v6.5M60 203.9v2M110 203.9v2"/>
<path d="M159.4 200.4h108M160 203.9v2M210 203.9v2M252.7 202.5h.9M252.7 201.4l.4-.4v1.5M260 203.9v2"/>
</g>
<g fill="none" stroke="#ff8000" stroke-width=".2">
<path d="M111.8 72l.9-.6 1.1-.3h49.3a3 3 0 0 1 3 3v29a3 3 0 0 1-3 3h-49.3a3 3 0 0 1-3-3v-29l.1-.6 .3-.7z"/>
<circle cx="128.5" cy="88.7" r="1.87"/>
<circle cx="150" cy="88.7" r="1.87"/>
</g>
<g fill="none" stroke="#ff8000" stroke-width=".14">
<circle cx="112.5" cy="95.2" r=".41"/>
<circle cx="112.5" cy="92.8" r=".41"/>
<circle cx="114.8" cy="95.2" r=".41"/>
<circle cx="114.8" cy="92.8" r=".41"/>
<circle cx="162.2" cy="92.8" r=".41"/>
<circle cx="162.2" cy="95.2" r=".41"/>
<circle cx="164.4" cy="92.8" r=".41"/>
<circle cx="164.4" cy="95.2" r=".41"/>
</g>
<g fill="none" stroke="#004080" stroke-width=".15">
<path d="M73.8 137.8l.3 .1v.6M117.8 137.6l.4-.1 .2 .2-.6 .8h.6M130.1 138.1h.8M131.4 138.1h.7M132.6 138.1h.8M133.9 138.1h.7M135.1 138.1h.8M145.1 138.1h.8M146.4 138.1h.7M147.6 138.1h.8M148.9 138.1h.7M150.1 138.1h.8"/>
<path d="M71.1 153l.3 .5M71.4 152.6v.3M74.3 143.1l.3 .4M74.6 142.8l-.4 .4M75.4 152.5h.6l-.4 .3M75.9 152.9v.5M92.6 153.1h.8M93.9 153.1h.7M95.1 153.1h.8M96.4 153.1h.7M97.6 153.1h.8M117.4 152.7l.2-.2v1"/>
<path d="M117.4 153.5h.5M117.4 147.5h.3l.2 .2-.6 .8h.6M117.4 157.9l.3-.1 .2 .2-.1 .4h-.4M117.4 157.5h.5M117.6 142.4l-.2 .7h.6M117.8 142.8v.7M130.1 158.1h.8M130.1 148.1h.8M131.4 158.1h.7M131.4 148.1h.7M132.6 158.1h.8M132.6 148.1h.8"/>
<path d="M133.9 158.1h.7M133.9 148.1h.7M135.1 158.1h.8M135.1 148.1h.8M145.1 158.1h.8M145.1 148.1h.8M146.4 158.1h.7M146.4 148.1h.7M147.6 158.1h.8M147.6 148.1h.8M148.9 158.1h.7M148.9 148.1h.7"/>
<path d="M149.6 142.5l.3 .1a.66 .66 0 0 1-.2 .9M149.6 152.5a.53 .53 0 0 1 .4 .5 .53 .53 0 0 1-.4 .5M150 142.9l-.2 .2h-.2M150.1 158.1h.8M150.1 148.1h.8M73.7 168l.5-.1 .1-.1v-.2l-.6-.1v1M74 168l.3 .5M92.6 168.1h.8M93.9 168.1h.7M95.1 168.1h.8M96.4 168.1h.7M97.6 168.1h.8"/>
<path d="M117.4 177.9l.3-.1 .2 .2-.1 .4h-.4M117.4 177.5h.5M117.5 167.9l.2-.1 .2 .2-.1 .4h-.3M117.8 167.5h-.3l-.1 .2M130.1 178.1h.8M131.4 178.1h.7M132.6 178.1h.8M133.9 178.1h.7M133.9 168.1h.6M135.1 178.1h.8M145.1 178.1h.8M146.4 178.1h.7"/>
<path d="M147.6 178.1h.8M148.9 178.1h.7M150 167.8v.1M150 167.5h.2l.2 .1v.1l-.2 .2M150 167.9h.2M150 167.9h.1M150.1 178.1h.8M150.2 167.9l.2 .2v.3l-.2 .1-.2-.1M71.1 183l.3 .5M71.4 182.6v.3M73.8 197.8l.3 .1v.6M74.3 193.1l.3 .4"/>
<path d="M74.6 192.8l-.4 .4M75.4 182.5h.6l-.4 .3M75.9 182.9v.5M92.6 183.1h.8M93.9 183.1h.7M95.1 183.1h.8M96.4 183.1h.7M97.6 183.1h.8M117.4 183.5h.5M117.4 182.7l.2-.2v1M117.4 187.5h.3l.2 .2-.6 .8h.6M117.6 192.4l-.2 .7h.6"/>
<path d="M117.8 197.6l.4-.1 .2 .2-.6 .8h.6M117.8 192.8v.7M130.1 188.1h.8M130.1 198.1h.8M131.4 188.1h.7M131.4 198.1h.7M132.6 188.1h.8M132.6 198.1h.8M133.9 188.1h.7M133.9 198.1h.7M135.1 188.1h.8M135.1 198.1h.8"/>
<path d="M145.1 188.1h.8M145.1 198.1h.8M146.4 188.1h.7M146.4 198.1h.7M147.6 188.1h.8M147.6 198.1h.8M148.9 188.1h.7M148.9 198.1h.7M149.6 192.5l.3 .1a.66 .66 0 0 1-.2 .9M149.6 182.5a.53 .53 0 0 1 .4 .5 .53 .53 0 0 1-.4 .5M150 192.9l-.1 .1-.3 .1M150.1 188.1h.8"/>
<path d="M150.1 198.1h.8"/>
</g>
<path d="M77.2 133.5l.1 .1M137.7 132.7l.3 .9M138 133.6l-.1 .3-.2 .1M138.3 132.7l-.3 .9" fill="none" stroke="#004080" stroke-width=".3"/>
<path d="M55.5 130.5h100v5h-100zM85.5 130.5v5M105.5 130.5v5M125.5 130.5v5M140.5 130.5v5M18.5 142.5h11M31.5 142.5h11M44.5 142.5h8M18.5 192.5h11M31.5 192.5h11M44.5 192.5h8" fill="none" stroke="#004080" stroke-width=".4"/>
<g fill="none" stroke="#004080" stroke-width=".14">
<path d="M18.5 137.5h2M22.5 137.5h2M26.5 137.5h2M30.5 137.5h2M34.5 137.5h2M38.5 137.5h2M42.5 137.5h2M46.5 137.5h2M50.5 137.5h2M85.5 135.5v65M105.5 135.5v65M140.5 135.5v65"/>
<path d="M155.5 135.5v65h-100v-65h70v65M55.5 140.5h100M55.5 145.5h100M55.5 150.5h100M55.5 155.5h100M55.5 160.5h100M55.5 175.5h100M18.5 197.5h2M22.5 197.5h2M26.5 197.5h2M30.5 197.5h2M34.5 197.5h2"/>
<path d="M38.5 197.5h2M42.5 197.5h2M46.5 197.5h2M50.5 197.5h2M55.5 180.5h100M55.5 185.5h100M55.5 190.5h100M55.5 195.5h100"/>
</g>
<g fill="#004080" stroke="#004080" stroke-width=".14">
<path d="M18.5 147.5h4v1h-4z"/>
<path d="M18.5 157.5h4v1h-4z"/>
<path d="M18.5 177.5h4v1h-4z"/>
<path d="M18.5 187.5h4v1h-4z"/>
<path d="M24.5 147.5h4v1h-4z"/>
<path d="M24.5 157.5h4v1h-4z"/>
<path d="M24.5 177.5h4v1h-4z"/>
<path d="M24.5 187.5h4v1h-4z"/>
<path d="M30.5 147.5h4v1h-4z"/>
<path d="M30.5 157.5h4v1h-4z"/>
<path d="M30.5 177.5h4v1h-4z"/>
<path d="M30.5 187.5h4v1h-4z"/>
<path d="M36.5 147.5h4v1h-4z"/>
<path d="M36.5 157.5h4v1h-4z"/>
<path d="M36.5 177.5h4v1h-4z"/>
<path d="M36.5 187.5h4v1h-4z"/>
<path d="M42.5 147.5h4v1h-4z"/>
<path d="M42.5 157.5h4v1h-4z"/>
<path d="M42.5 177.5h4v1h-4z"/>
<path d="M42.5 187.5h4v1h-4z"/>
<path d="M48.5 147.5h4v1h-4z"/>
<path d="M48.5 157.5h4v1h-4z"/>
<path d="M48.5 177.5h4v1h-4z"/>
<path d="M48.5 187.5h4v1h-4z"/>
<path d="M18 150.5h35v5h-35z"/>
<path d="M18 160.5h35v15h-35z"/>
<path d="M18 180.5h35v5h-35z"/>
</g>
<path d="M20.8 14.2h.9M21.5 13.7v1" fill="none" stroke="#000080" stroke-width=".3"/>
<text font-size="2.8" fill="#000080" x="160.4" y="196.7">Title:</text>
<g font-size="2.1" fill="#000080">
<text x="13" y="15.1">BOT-L4</text>
<text x="160.4" y="189.8">Sheet:</text>
<text x="160.4" y="192.5">File:</text>
<text x="166.4" y="192.5">TSS-183A+.kicad_pcb</text>
<text x="160.4" y="202.7">KiCad</text>
<text x="160.4" y="199.9">Size:</text>
<text x="167" y="199.9">USLetter</text>
<text x="168" y="202.7">E.D.A.</text>
<text x="176.8" y="202.7">pcbnew</text>
<text x="182.4" y="199.9">Date:</text>
<text x="186.2" y="202.7">7.0.5</text>
<text x="245.4" y="200.1">Rev: A</text>
<text x="245.4" y="202.7">Id:</text>
<text x="249.4" y="202.7">1/1</text>
</g>
<g font-size="2.1" fill="#0080ff">
<text x="159.8" y="174.5">Hole</text>
<text x="166.4" y="174.5">pattern</text>
<text x="176" y="174.5">for</text>
<text x="180.7" y="174.5">Hammond</text>
<text x="193.3" y="174.5">1554B</text>
<text x="250.9" y="186.6">Remy</text>
<text x="258.4" y="186.6">Nguyen</text>
<text x="169.5" y="196.6">5000-18000</text>
<text x="185.8" y="196.6">MHz</text>
<text x="191.9" y="196.6">SMT</text>
<text x="197.8" y="196.6">Gain</text>
<text x="204.3" y="196.6">Block</text>
<text x="212" y="196.6">Amplifier</text>
<text x="189" y="200.1">5/30/2024</text>
</g>
<g font-size="1.8" fill="#000080">
<text x="35" y="11.8">1</text>
<text x="85" y="11.8">2</text>
<text x="135" y="11.8">3</text>
<text x="185" y="11.8">4</text>
<text x="235" y="11.8">5</text>
<text x="10.4" y="35.8">A</text>
<text x="267.8" y="35.8">A</text>
<text x="10.3" y="85.8">B</text>
<text x="267.7" y="85.8">B</text>
<text x="10.3" y="135.8">C</text>
<text x="267.7" y="135.8">C</text>
<text x="10.3" y="185.8">D</text>
<text x="267.7" y="185.8">D</text>
<text x="35" y="205.7">1</text>
<text x="85" y="205.7">2</text>
<text x="135" y="205.7">3</text>
<text x="185" y="205.7">4</text>
<text x="235" y="205.7">5</text>
</g>
<g font-size="1.8" fill="#004080">
<text x="63.3" y="134">Layer</text>
<text x="69.9" y="134">Material</text>
<text x="86.4" y="134">Layer</text>
<text x="93" y="134">(File)</text>
<text x="99.7" y="134">Name</text>
<text x="107.5" y="134">Thickness</text>
<text x="118.3" y="134">(mm)</text>
<text x="127.2" y="134">Permittivity</text>
<text x="141.3" y="134">Loss</text>
<text x="147.1" y="134">Tangent</text>
</g>
<g font-size="1.4" fill="#004080">
<text x="66.1" y="143.7">Soldermask</text>
<text x="66.6" y="138.7">Silkscreen</text>
<text x="92.9" y="143.7">F.Mask</text>
<text x="93.4" y="138.7">F.Silk</text>
<text x="112.3" y="138.7">0.00762</text>
<text x="112.8" y="143.7">0.0254</text>
<text x="131.7" y="143.7">4.5</text>
<text x="145.8" y="143.7">0.029</text>
<text x="67.8" y="148.7">Copper</text>
<text x="93.6" y="148.7">F.Cu</text>
<text x="112.8" y="148.7">0.0432</text>
<text x="64.7" y="153.7">FR408HR</text>
<text x="72.4" y="153.7">2113</text>
<text x="112.8" y="153.7">0.2021</text>
<text x="131.7" y="153.7">3.6</text>
<text x="145.8" y="153.7">0.010</text>
<text x="67.8" y="158.7">Copper</text>
<text x="93.1" y="158.7">In1.Cu</text>
<text x="112.8" y="158.7">0.0175</text>
<text x="66.4" y="168.7">FR408-HR</text>
<text x="112.8" y="168.7">0.9906</text>
<text x="131.2" y="168.7">3.64</text>
<text x="145.3" y="168.7">0.0098</text>
<text x="67.8" y="178.7">Copper</text>
<text x="93.1" y="178.7">In2.Cu</text>
<text x="112.8" y="178.7">0.0175</text>
<text x="64.7" y="183.7">FR408HR</text>
<text x="72.4" y="183.7">2113</text>
<text x="112.8" y="183.7">0.2021</text>
<text x="131.7" y="183.7">3.6</text>
<text x="145.8" y="183.7">0.010</text>
<text x="67.8" y="188.7">Copper</text>
<text x="93.7" y="188.7">B.Cu</text>
<text x="112.8" y="188.7">0.0432</text>
<text x="66.1" y="193.7">Soldermask</text>
<text x="92.8" y="193.7">B.Mask</text>
<text x="112.8" y="193.7">0.0254</text>
<text x="131.7" y="193.7">4.5</text>
<text x="145.8" y="193.7">0.029</text>
<text x="66.6" y="198.7">Silkscreen</text>
<text x="93.3" y="198.7">B.Silk</text>
<text x="112.3" y="198.7">0.00762</text>
</g>
</svg>
